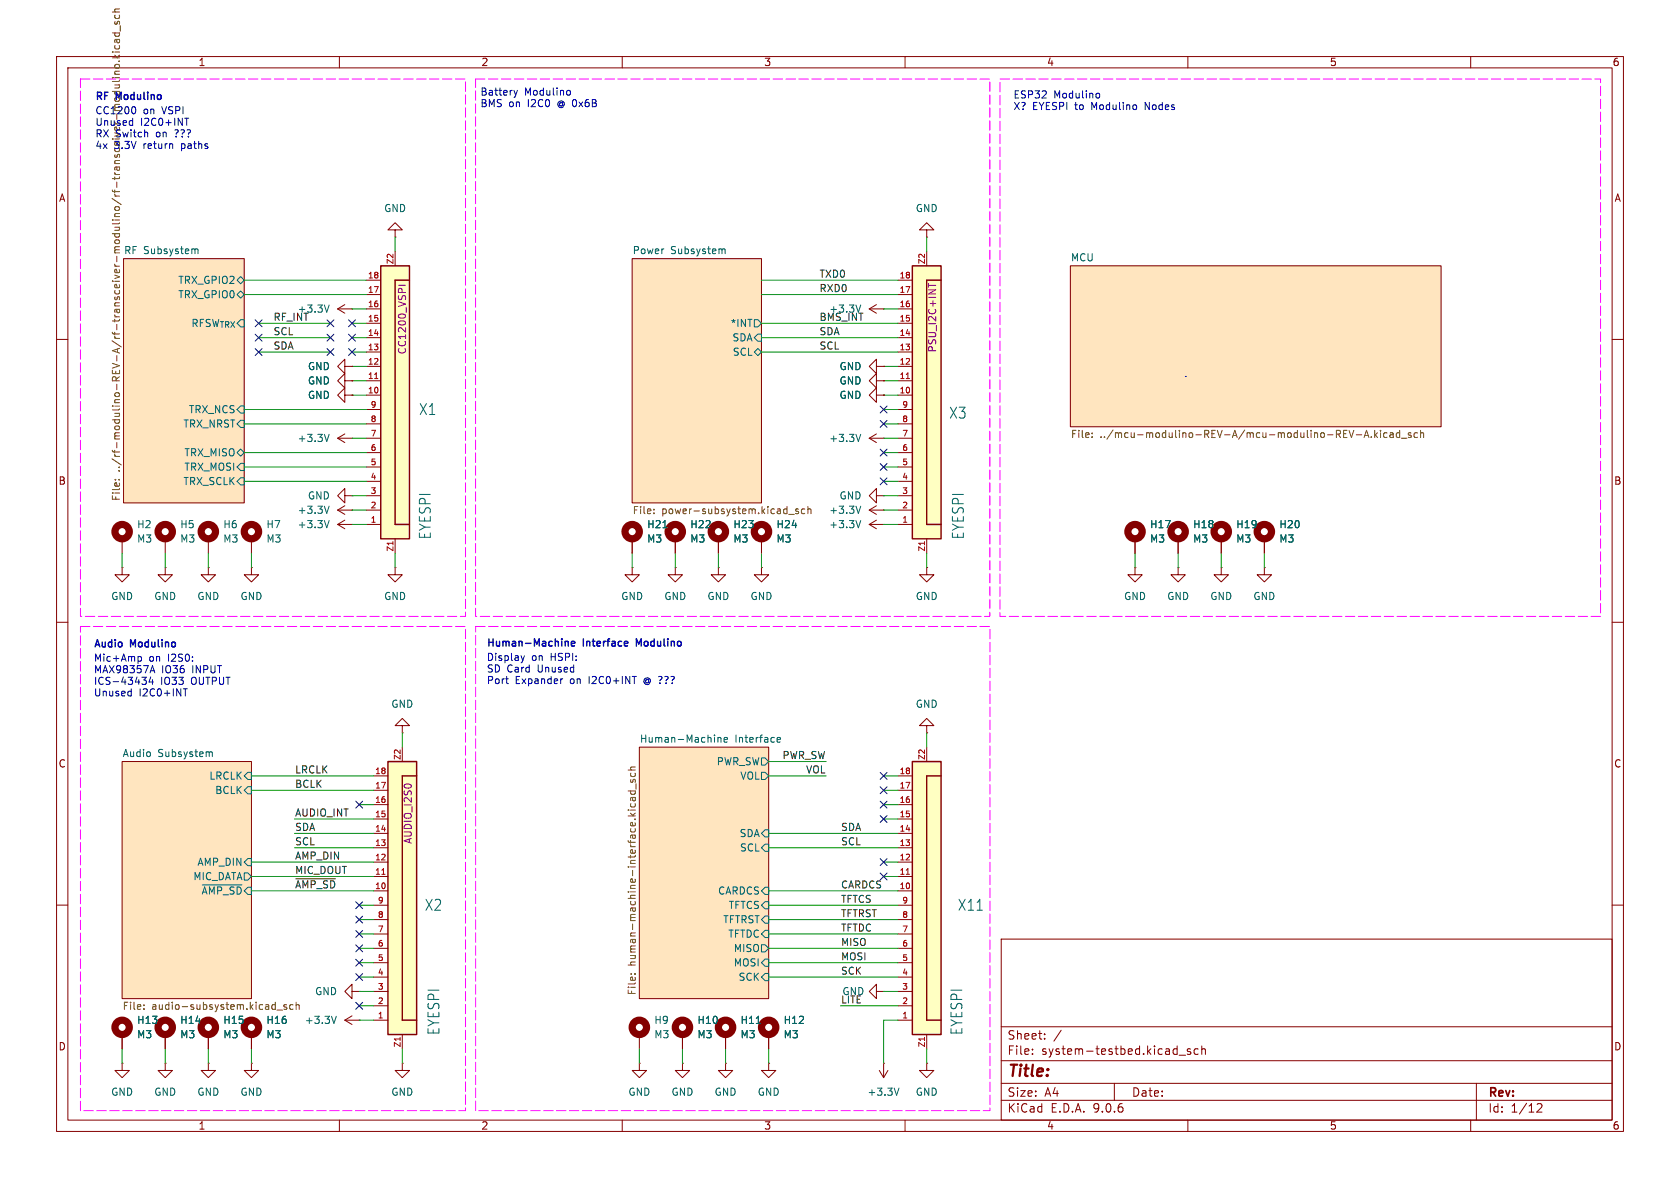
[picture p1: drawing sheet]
<svg xmlns="http://www.w3.org/2000/svg" width="297mm" height="210mm" viewBox="0 0 297 210" stroke-linecap="round" stroke-linejoin="round" font-family="sans-serif">
<g fill="none" stroke="#840000" stroke-width=".18">
<path d="M10 10h277v190h-277zM12 12h273v186h-273zM60 10v2M110 10v2M160 10v2M210 10v2M260 10v2M21.8 45.7h21.4v43.2h-21.4zM111.8 45.7h22.8v43.2h-22.8zM189.2 47h65.6v28.4h-65.6zM10 60h2M61 69.9v1.2l-1.3-1.2 1.3-1.3v1.3h1.2"/>
<path d="M62.2 69.9h.1M285 60h2M59.7 92.7l1.3 .8M59.7 92.7h2.5M61 91.9l-1.3 .8M62.2 92.7h.1M10 110h2M285 110h2M21.6 134.6h22.8v41.9h-22.8zM113 132.1h22.9v44.4h-22.9zM10 160h2M177 166h108v32h-108z"/>
<path d="M285 160h2M60 198v2M110 198v2M160 198v2M177 194.5h108M177 191.5h108M177 187.5h108M177 181.5h108M182.5 186.3v.1M182.5 185.5v.1M184.7 183.6v.1M184.7 182.8v.1"/>
<path d="M187.6 182.1l-1.3 2M197 191.5v3M208.5 186.5h1.1M210 198v2M210.5 185.5l-.4-.1-.2 .2 .1 .2 .5 .2v.3h-.6M211.8 185.5l-.4-.1-.3 .3v.4l.1 .2h.6M212.5 185.5l.2-.1 .3 .1 .1 .9M212.5 184.9v1.5M260 198v2M261 191.5v6.5M271.7 195.2l.6-.1 .2 .1 .1 .3-.9 1.1h.9"/>
</g>
<g fill="#ffe5bf" stroke="#ffe5bf" stroke-width=".18">
<path d="M113 132.1h22.9v44.4h-22.9z"/>
<path d="M21.8 45.7h21.4v43.2h-21.4z"/>
<path d="M21.6 134.6h22.8v41.9h-22.8z"/>
<path d="M111.8 45.7h22.8v43.2h-22.8z"/>
<path d="M189.2 47h65.6v28.4h-65.6z"/>
</g>
<g fill="none" stroke="#006464" stroke-width=".18">
<path d="M34.5 44.1h.4l.1 .7M41.9 49.5l.6-.6 .7 .6-.7 .7zM42.5 51.4l.7 .7-.7 .6-.6-.6zM127.7 44.1h.4l.1 .7M133.3 56.5h.7l.6 .7-.6 .6h-.7zM134 59.1h.6v1.2h-.6l-.7-.6zM42.5 71.8h.7v1.2h-.7l-.6-.6zM42.5 74.3h.7v1.3h-.7l-.6-.7zM133.3 62.2l.7-.6 .6 .6-.6 .7zM41.9 85.1l.6-.6h.7v1.2h-.7zM41.9 80l.6-.6 .7 .6-.7 .6zM41.9 82.6l.6-.7h.7v1.3h-.7z"/>
<path d="M58.2 92l-.4 1.3M37.1 133h.4v.7M43.8 136.5h.6v1.3h-.6l-.6-.6zM43.8 139.1h.6v1.2h-.6l-.6-.6zM126.9 130.4v.8M126.9 130.5l.2-.1h.3l.1 .8M128 130.8l.6-.1v-.3h-.4l-.2 .1 .1 .6h.5M134.6 136.5h.7l.6 .7-.6 .6h-.7zM134.6 134h.7l.6 .6-.6 .7h-.7zM137.4 130.8l.6-.1-.1-.3h-.3l-.2 .1v.6h.5M35.8 156.4h7M43.2 154.3h.6l.6 .6-.6 .7h-.6z"/>
<path d="M43.8 151.8h.6v1.2h-.6l-.6-.6zM134.6 157.5l.7-.7h.6v1.3h-.6zM134.6 147.3l.7-.6h.6v1.3h-.6zM135.3 159.4h.6v1.3h-.6l-.7-.7zM135.3 149.2h.6v1.3h-.6l-.7-.6zM134.6 170.2l.7-.7h.6v1.3h-.6zM134.6 167h.7l.6 .6-.6 .7h-.7zM135.3 172.1h.6v1.3h-.6l-.7-.7zM135.3 164.5h.6v1.2h-.6l-.7-.6zM135.3 161.9h.6v1.3h-.6l-.7-.6z"/>
</g>
<g fill="none" stroke="#725600" stroke-width=".18">
<path d="M19.9 16.2h1.2M19.9 13.7h.1M19.9 10.2h1.2M19.9 9.2h.1M19.9 5.8h1.2M19.9 2.1h1.2M20.3 15h.8M20.3 13.7h.8M20.3 13.1h.8M20.3 9.7l.5 .5M20.3 9.2h.8M20.3 2.7v.3l.2 .3 .6-.1v-.5"/>
<path d="M20.3 3.8v.3l.2 .2 .2-.1 .1-.4h.3v.5M20.3 5.8v.4l.2 .2 .6-.1v-.5M20.3 8.1v.3l.2 .3 .6-.2v-.4M20.3 11.5l.6-.1 .2 .1v.3l-.2 .2h-.4l-.2-.2zM20.3 16.2v.3M20.6 7l.1 .4 .1 .2 .3-.2v-.4M21 15l.1 .2v.3l-.8 .1M21 10.8h.1M21.1 16.2v.3M21.1 1.6h-.8v.3l.1 .2M21.1 7h-.8v.5M21.1 12.6h-.8v.4l.1 .1"/>
<path d="M21.1 14.2l-.1 .2h-1.1M21.1 9.7l-.4 .4M21.3 4.5v1M193.1 77.2v.1M193.1 76.6v.1M239.8 76.9h.9M241.2 77.3l.4-1.2 .4 1.2M241.3 77h.6M242.4 77.2v.1M243 76.1v1.2M243.2 76.9l.3 .4M243.5 76.5l-.5 .5"/>
<path d="M244.1 76.1v.1M244.1 76.5v.8M245.2 76.6l-.4-.1-.2 .2 .1 .6h.5M245.8 76.6h.4l.1 .7M246.3 76.8l-.4 .1-.2 .1 .2 .3h.4M247.4 76.6l-.3-.1-.3 .2 .2 .6h.4M247.4 76.1v1.2M247.7 77.5h1M249.4 76.6l-.3-.1-.1 .2v.2l.4 .1v.3h-.4M250.6 76.6l-.4-.1-.2 .2 .1 .6h.5M251.1 76.6l.2-.1 .3 .1 .1 .7M251.1 76.1v1.2"/>
<path d="M20.3 84.8h.2M21 84.8h.1M115.6 90.7v.1M115.6 90v.1M139.4 90.9h1M141.1 90h-.3l-.2 .1 .1 .2 .4 .1v.3h-.5M142.3 90h-.4l-.2 .2 .1 .5h.5M142.8 90.1l.2-.1h.3l.1 .8M142.8 89.5v1.3M111.1 139.8h1.2M111.1 136.1h1.2M111.5 136.7v.3l.2 .3 .6-.1v-.5"/>
<path d="M111.5 137.8v.3l.2 .2 .1-.1 .2-.4h.3v.5M111.5 139.8v.4l.2 .2 .6-.1v-.5M112.3 135.6h-.8v.3l.1 .2M112.4 138.5v1M111.8 141v.4l.2 .2 .3-.2v-.4M112.3 141h-.8v.5M25.4 178.3v.1M25.4 177.7v.1M49 178.6h.9M50.7 177.7l-.3-.1-.2 .2v.2l.5 .1v.3h-.5M51.8 177.7l-.4-.1-.2 .2 .1 .6h.5M52.4 177.7l.1-.1 .3 .1 .1 .7"/>
<path d="M52.4 177.2v1.2M111.5 172.2h.2M112.2 172.2h.1"/>
</g>
<path d="M67.3 47h5.1v48.3h-5.1z" fill="#ffffc2"/>
<path d="M67.3 47h5.1v48.3h-5.1zM72.4 49.5h-2.6v43.2h2.6" fill="none" stroke="#840000" stroke-width=".25"/>
<g fill="none" stroke="#840000" stroke-width=".18">
<path d="M64.8 49.5h2.5M64.8 52.1h2.5M64.8 54.6h2.5M64.8 57.2h2.5M64.8 59.7h2.5M69.8 40.6h1.3l-1.3-1.2-1.2 1.2h1.2v1.3M69.8 41.9h.1M69.8 44.5v2.5M153.7 54.6h2.5M153.7 54.6l1.2 .8M154.9 53.8l-1.2 .8M156.2 54.6h.1"/>
<path d="M163.8 40.6h1.3l-1.3-1.2-1.2 1.2h1.2v1.3M163.8 41.9h.1M59.7 77.5h2.5M59.7 77.5l1.3 .7M61 76.7l-1.3 .8M62.2 77.5h.1M64.8 62.2h2.5M64.8 64.8h2.5M64.8 67.3h2.5M64.8 69.9h2.5M64.8 72.4h2.5M64.8 74.9h2.5"/>
<path d="M64.8 77.5h2.5M153.7 77.5h2.5M153.7 77.5l1.2 .7M154.9 64.8v1.2l-1.2-1.2 1.2-1.3v1.3h1.3M154.9 67.3v1.3l-1.2-1.3 1.2-1.3v1.3h1.3M154.9 69.9v1.2l-1.2-1.2 1.2-1.3v1.3h1.3M154.9 76.7l-1.2 .8M156.2 64.8h.1M156.2 77.5h.1M156.2 67.3h.1M156.2 69.9h.1M44.4 95.3v2.5"/>
<path d="M59.7 90.2h2.5M59.7 90.2l1.3 .7M61 89.4l-1.3 .8M62.2 90.2h.1M64.8 80h2.5M64.8 82.6h2.5M64.8 85.1h2.5M64.8 87.6h2.5M64.8 90.2h2.5M64.8 92.7h2.5M69.8 95.3v2.5M111.8 95.3v2.5"/>
<path d="M119.4 95.3v2.5M153.7 90.2h2.5M153.7 90.2l1.2 .7M154.9 89.4l-1.2 .8M156.2 90.2h.1M208.3 95.3v2.5M69.8 100.3v1.3h-1.2l1.2 1.3 1.3-1.3h-1.3M69.8 100.3h.1M111.8 100.3v1.3h1.2l-1.2 1.3-1.3-1.3h1.3M111.8 100.3h.1M119.4 100.3v1.3h1.2l-1.2 1.3-1.3-1.3h1.3M119.4 100.3h.1"/>
<path d="M127 100.3v1.3h1.3l-1.3 1.3-1.3-1.3h1.3M127 100.3h.1M200.7 100.3v1.3h1.2l-1.2 1.3-1.3-1.3h1.3M200.7 100.3h.1M208.3 100.3v1.3h1.2l-1.2 1.3-1.3-1.3h1.3M208.3 100.3h.1M215.9 100.3v1.3h1.3l-1.3 1.3-1.3-1.3h1.3M215.9 100.3h.1M71.1 128.3h1.3l-1.3-1.3-1.3 1.3h1.3v1.2M71.1 129.5h.1M62.2 175.3v-1.3l-1.2 1.3 1.2 1.2v-1.2h1.3M62.2 179.6l-1.2 .7"/>
<path d="M63.5 175.3h.1M21.6 188v1.2h1.3l-1.3 1.3-1.3-1.3h1.3M21.6 188h.1M21.6 182.9v2.5M29.2 188v1.2h1.3l-1.3 1.3-1.3-1.3h1.3M29.2 188h.1M36.8 188v1.2h1.3l-1.3 1.3-1.2-1.3h1.2M36.8 188h.1M44.4 188v1.2h1.3l-1.3 1.3-1.2-1.3h1.2M44.4 188h.1M44.4 182.9v2.5M61 180.3l1.2 .8"/>
<path d="M61 180.3h2.5M63.5 180.3h.1M71.1 188v1.2h1.3l-1.3 1.3-1.3-1.3h1.3M71.1 188h.1"/>
</g>
<path d="M66.2 66.9h.6M69.5 95.7v.6" fill="none" stroke="#a90000" stroke-width=".18"/>
<path d="M70.4 50.4h1.3" fill="none" stroke="#840084" stroke-width=".18"/>
<path d="M152.2 53.9l-.5 1.3M58.2 76.8l-.4 1.2M152.2 76.8l-.5 1.2M58.2 89.5l-.4 1.2M117.2 93.3h.7M152.2 89.5l-.5 1.2M59.5 179.6l-.5 1.3" fill="none" stroke="#006464" stroke-width=".18"/>
<g fill="none" stroke="#840000" stroke-width="1.3">
<circle cx="44.4" cy="94" r="1.27"/>
<circle cx="111.8" cy="94" r="1.27"/>
<circle cx="119.4" cy="94" r="1.27"/>
<circle cx="208.3" cy="94" r="1.27"/>
<circle cx="21.6" cy="181.6" r="1.27"/>
<circle cx="44.4" cy="181.6" r="1.27"/>
</g>
<path d="M68.6 134.6h5.1v48.3h-5.1z" fill="#ffffc2"/>
<path d="M68.6 134.6h5.1v48.3h-5.1zM73.7 137.2h-2.6v43.1h2.6" fill="none" stroke="#840000" stroke-width=".25"/>
<g fill="none" stroke="#840000" stroke-width=".18">
<path d="M59.7 54.6l1.3 .8M59.7 54.6h2.5M61 53.8l-1.3 .8M62.2 54.6h.1M61 67.3v1.3l-1.3-1.3 1.3-1.3v1.3h1.2M61 64.8v1.2l-1.3-1.2 1.3-1.3v1.3h1.2M62.2 67.3h.1M62.2 64.8h.1M21.6 95.3v2.5M29.2 95.3v2.5M36.8 95.3v2.5M61 87.6v1.3l-1.3-1.3 1.3-1.2v1.2h1.2"/>
<path d="M62.2 87.6h.1M134.6 95.3v2.5M154.9 87.6v1.3l-1.2-1.3 1.2-1.2v1.2h1.3M156.2 87.6h.1M200.7 95.3v2.5M215.9 95.3v2.5M223.5 95.3v2.5M21.6 100.3v1.3h1.3l-1.3 1.3-1.3-1.3h1.3M21.6 100.3h.1M29.2 100.3v1.3h1.3l-1.3 1.3-1.3-1.3h1.3M29.2 100.3h.1M36.8 100.3v1.3h1.3l-1.3 1.3-1.2-1.3h1.2"/>
<path d="M36.8 100.3h.1M44.4 100.3v1.3h1.3l-1.3 1.3-1.2-1.3h1.2M44.4 100.3h.1M223.5 100.3v1.3h1.3l-1.3 1.3-1.3-1.3h1.3M223.5 100.3h.1M66 137.2h2.6M66 139.7h2.6M71.1 132.1v2.5M163.8 128.3h1.3l-1.3-1.3-1.2 1.3h1.2v1.2M163.8 129.5h.1M66 142.2h2.6M66 144.8h2.6"/>
<path d="M66 147.3h2.6M66 149.9h2.6M66 152.4h2.6M66 154.9h2.6M66 157.5h2.6M66 160h2.6M66 162.6h2.6M66 165.1h2.6M66 167.6h2.6M66 170.2h2.6M66 172.7h2.6M66 175.3h2.6"/>
<path d="M66 177.8h2.6M29.2 182.9v2.5M36.8 182.9v2.5M66 180.3h2.6M71.1 182.9v2.5M113 188v1.2h1.3l-1.3 1.3-1.2-1.3h1.2M113 188h.1M113 182.9v2.5M120.6 188v1.2h1.3l-1.3 1.3-1.2-1.3h1.2M120.6 188h.1M120.6 182.9v2.5M128.3 188v1.2h1.2l-1.2 1.3-1.3-1.3h1.3"/>
<path d="M128.3 188h.1M128.3 182.9v2.5M135.9 188v1.2h1.3l-1.3 1.3-1.3-1.3h1.3M135.9 188h.1M135.9 182.9v2.5"/>
</g>
<path d="M67.5 154.6h.6M70.7 183.4v.6" fill="none" stroke="#a90000" stroke-width=".18"/>
<g fill="none" stroke="#840000" stroke-width="1.3">
<circle cx="21.6" cy="94" r="1.27"/>
<circle cx="29.2" cy="94" r="1.27"/>
<circle cx="36.8" cy="94" r="1.27"/>
<circle cx="134.6" cy="94" r="1.27"/>
<circle cx="200.7" cy="94" r="1.27"/>
<circle cx="215.9" cy="94" r="1.27"/>
<circle cx="223.5" cy="94" r="1.27"/>
<circle cx="29.2" cy="181.6" r="1.27"/>
<circle cx="36.8" cy="181.6" r="1.27"/>
<circle cx="113" cy="181.6" r="1.27"/>
<circle cx="120.6" cy="181.6" r="1.27"/>
<circle cx="128.3" cy="181.6" r="1.27"/>
<circle cx="135.9" cy="181.6" r="1.27"/>
</g>
<path d="M58.2 53.9l-.4 1.3M133.7 180.9h.7" fill="none" stroke="#006464" stroke-width=".18"/>
<path d="M161.3 47h5.1v48.3h-5.1z" fill="#ffffc2"/>
<path d="M161.3 47h5.1v48.3h-5.1zM166.4 49.5h-2.6v43.2h2.6" fill="none" stroke="#840000" stroke-width=".25"/>
<g fill="none" stroke="#840000" stroke-width=".18">
<path d="M158.7 49.5h2.6M158.7 52.1h2.6M158.7 54.6h2.6M158.7 57.2h2.6M158.7 59.7h2.6M163.8 44.5v2.5M158.7 62.2h2.6M158.7 64.8h2.6M158.7 67.3h2.6M158.7 69.9h2.6M158.7 72.4h2.6M158.7 74.9h2.6"/>
<path d="M158.7 77.5h2.6M127 95.3v2.5M153.7 92.7h2.5M153.7 92.7l1.2 .8M154.9 91.9l-1.2 .8M156.2 92.7h.1M158.7 80h2.6M158.7 82.6h2.6M158.7 85.1h2.6M158.7 87.6h2.6M158.7 90.2h2.6M158.7 92.7h2.6"/>
<path d="M163.8 95.3v2.5M134.6 100.3v1.3h1.3l-1.3 1.3-1.3-1.3h1.3M134.6 100.3h.1M163.8 100.3v1.3h1.3l-1.3 1.3-1.2-1.3h1.2M163.8 100.3h.1M155.4 189.2l.8 1.3M156.2 188h.1M156.2 188v2.5M157 189.2l-.8 1.3"/>
</g>
<path d="M160.2 66.9h.6M163.4 95.7v.6" fill="none" stroke="#a90000" stroke-width=".18"/>
<path d="M164.2 50.1v.7M164.2 50.4h1.2" fill="none" stroke="#840084" stroke-width=".18"/>
<circle cx="127" cy="94" r="1.27" fill="none" stroke="#840000" stroke-width="1.3"/>
<path d="M152.2 92l-.5 1.3M158.9 192.3l-.4 1.3" fill="none" stroke="#006464" stroke-width=".18"/>
<path d="M161.3 134.6h5.1v48.3h-5.1z" fill="#ffffc2"/>
<path d="M161.3 134.6h5.1v48.3h-5.1zM166.4 137.2h-2.6v43.1h2.6" fill="none" stroke="#840000" stroke-width=".25"/>
<g fill="none" stroke="#840000" stroke-width=".18">
<path d="M62.2 69.9h.1M62.2 67.3h.1M62.2 64.8h.1M156.2 64.8h.1M156.2 67.3h.1M156.2 69.9h.1M111.8 95.3v2.5M119.4 95.3v2.5M127 95.3v2.5M134.6 95.3v2.5M200.7 95.3v2.5M208.3 95.3v2.5"/>
<path d="M215.9 95.3v2.5M223.5 95.3v2.5M158.7 137.2h2.6M158.7 139.7h2.6M163.8 132.1v2.5M158.7 142.2h2.6M158.7 144.8h2.6M158.7 147.3h2.6M158.7 149.9h2.6M158.7 152.4h2.6M158.7 154.9h2.6M158.7 157.5h2.6"/>
<path d="M154.9 175.3v-1.3l-1.2 1.3 1.2 1.2v-1.2h1.3M156.2 175.3h.1M158.7 160h2.6M158.7 162.6h2.6M158.7 165.1h2.6M158.7 167.6h2.6M158.7 170.2h2.6M158.7 172.7h2.6M158.7 175.3h2.6M158.7 177.8h2.6M21.6 182.9v2.5M29.2 182.9v2.5"/>
<path d="M36.8 182.9v2.5M44.4 182.9v2.5M120.6 182.9v2.5M128.3 182.9v2.5M135.9 182.9v2.5M158.7 180.3h2.6M163.8 188v1.2h1.3l-1.3 1.3-1.2-1.3h1.2M163.8 188h.1M163.8 182.9v2.5"/>
</g>
<path d="M160.2 154.6h.6M163.4 183.4v.6" fill="none" stroke="#a90000" stroke-width=".18"/>
<path d="M52.3 155.3h7" fill="none" stroke="#0f0f0f" stroke-width=".18"/>
<g fill="none" stroke="#009600" stroke-width=".18">
<path d="M43.2 52.1h21.6M43.2 49.5h21.6M45.7 57.2h12.7M45.7 59.7h12.7M62.2 57.2h2.6M62.2 54.6h2.6M62.2 59.7h2.6M69.8 41.9v2.6M134.6 52.1h24.1M134.6 49.5h24.1M134.6 57.2h24.1M134.6 59.7h24.1"/>
<path d="M156.2 54.6h2.5M163.8 41.9v2.6M43.2 74.9h21.6M43.2 72.4h21.6M45.7 62.2h12.7M62.2 64.8h2.6M62.2 62.2h2.6M62.2 67.3h2.6M62.2 69.9h2.6M62.2 77.5h2.6M134.6 62.2h24.1M156.2 74.9h2.5"/>
<path d="M156.2 64.8h2.5M156.2 67.3h2.5M156.2 72.4h2.5M156.2 69.9h2.5M156.2 77.5h2.5M21.6 97.8v2.5M29.2 97.8v2.5M36.8 97.8v2.5M43.2 80h21.6M43.2 82.6h21.6M43.2 85.1h21.6M44.4 97.8v2.5"/>
<path d="M62.2 87.6h2.6M62.2 90.2h2.6M62.2 92.7h2.6M69.8 97.8v2.5M111.8 97.8v2.5M119.4 97.8v2.5M127 97.8v2.5M134.6 97.8v2.5M156.2 87.6h2.5M156.2 80h2.5M156.2 90.2h2.5M156.2 82.6h2.5"/>
<path d="M156.2 85.1h2.5M156.2 92.7h2.5M163.8 97.8v2.5M200.7 97.8v2.5M208.3 97.8v2.5M215.9 97.8v2.5M223.5 97.8v2.5M44.4 137.2h21.6M44.4 139.7h21.6M71.1 129.5v2.6M135.9 137.2h10.1M135.9 134.6h10.1"/>
<path d="M156.2 137.2h2.5M156.2 139.7h2.5M163.8 129.5v2.6M44.4 157.5h21.6M44.4 152.4h21.6M44.4 154.9h21.6M52.1 144.8h13.9M52.1 149.9h13.9M52.1 147.3h13.9M63.5 142.2h2.5M135.9 149.9h22.8M135.9 147.3h22.8"/>
<path d="M135.9 157.5h22.8M156.2 142.2h2.5M156.2 144.8h2.5M156.2 152.4h2.5M156.2 154.9h2.5M63.5 177.8h2.5M63.5 175.3h2.5M63.5 165.1h2.5M63.5 172.7h2.5M63.5 162.6h2.5M63.5 170.2h2.5M63.5 167.6h2.5"/>
<path d="M63.5 160h2.5M135.9 165.1h22.8M135.9 172.7h22.8M135.9 162.6h22.8M135.9 170.2h22.8M135.9 167.6h22.8M135.9 160h22.8M148.6 177.8h10.1M156.2 175.3h2.5M21.6 185.4v2.6M29.2 185.4v2.6M36.8 185.4v2.6"/>
<path d="M44.4 185.4v2.6M63.5 180.3h2.5M71.1 185.4v2.6M113 185.4v2.6M120.6 185.4v2.6M128.3 185.4v2.6M135.9 185.4v2.6M158.7 180.3h-2.5v7.7M163.8 185.4v2.6"/>
</g>
<g fill="none" stroke="#000084" stroke-width=".18">
<path d="M45.1 59.1l1.2 1.2M45.1 56.5l1.2 1.3M46.3 59.1l-1.2 1.2M46.3 56.5l-1.2 1.3M57.8 56.5l1.2 1.3M57.8 59.1l1.2 1.2M59 56.5l-1.2 1.3M59 59.1l-1.2 1.2M61.6 59.1l1.2 1.2M61.6 56.5l1.2 1.3M62.8 59.1l-1.2 1.2M62.8 56.5l-1.2 1.3"/>
<path d="M45.1 61.6l1.2 1.2M46.3 61.6l-1.2 1.2M57.8 61.6l1.2 1.2M59 61.6l-1.2 1.2M61.6 61.6l1.2 1.2M62.8 61.6l-1.2 1.2M155.6 79.4l1.2 1.2M155.6 74.3l1.2 1.2M155.6 71.8l1.2 1.2M156.8 79.4l-1.2 1.2M156.8 74.3l-1.2 1.2M156.8 71.8l-1.2 1.2"/>
<path d="M155.6 81.9l1.2 1.3M155.6 84.5l1.2 1.2M156.8 81.9l-1.2 1.3M156.8 84.5l-1.2 1.2M155.6 139.1l1.2 1.2M155.6 136.6l1.2 1.2M156.8 139.1l-1.2 1.2M156.8 136.6l-1.2 1.2M62.9 141.6l1.2 1.2M62.9 159.4l1.2 1.2M64.1 141.6l-1.2 1.2M64.1 159.4l-1.2 1.2"/>
<path d="M155.6 144.2l1.2 1.2M155.6 154.3l1.2 1.2M155.6 151.8l1.2 1.2M155.6 141.6l1.2 1.2M156.8 144.2l-1.2 1.2M156.8 154.3l-1.2 1.2M156.8 151.8l-1.2 1.2M156.8 141.6l-1.2 1.2M62.9 164.5l1.2 1.2M62.9 167l1.2 1.2M62.9 162l1.2 1.2M62.9 172.1l1.2 1.2"/>
<path d="M62.9 169.6l1.2 1.2M62.9 177.2l1.2 1.2M64.1 167l-1.2 1.2M64.1 164.5l-1.2 1.2M64.1 162l-1.2 1.2M64.1 172.1l-1.2 1.2M64.1 169.6l-1.2 1.2M64.1 177.2l-1.2 1.2"/>
</g>
<g fill="none" stroke="#0000c2" stroke-width=".18">
<path d="M23.8 18.9a.84 .84 0 0 1-.1 1.2M90.9 16l.3 .8M91.2 16.8l-.2 .4M91.5 16l-.3 .8M100.4 16h.3l.1 .2v.5l-.4 .1M194 16.5h.3l.1 .2-.1 .5-.3 .1M23.3 21.3l.2 .1M23.5 20.9v1.3M23.5 22.1l-.2 .1M32.6 20.9h.8M209.5 66.5h.1M24.4 116.1l.4-.1 .2 .3-.1 .5h-.5"/>
<path d="M25.9 119.7l-.5 .5 .4 .1 .1 .4-.3 .3h-.3M26.6 118.6h.7M26.6 119.7l-.3 .9h.8M27 117.7l.4 1.2M89.4 120h.5M92.1 115.9l.3 .9M92.4 116.8l-.1 .3M92.7 115.9l-.3 .9M99.5 120l-.2 .1M114 120a.58 .58 0 0 0 0 .8M23.1 122.2h.1M23.2 121.8v1.2"/>
<path d="M23.2 123h-.1M27 120.1v.9M32.4 121.8h.7M89.8 120.8h.1"/>
</g>
<g fill="none" stroke="#0000c2" stroke-width=".25">
<path d="M17.9 16.4l-.7-.1v1.3M19.1 16.3h-.6v1.3M20.6 17.6v-1.3l.4 .9 .4-.9v1.3M23.7 16.3v1.3M25.5 16.3v1.1M26.1 16.3v.1M16.8 114.4l.4-1.3 .4 1.3M19.8 113.1v1.3M20.4 113.1v.1M23.1 114.4v-1.3l.4 .9 .4-.9v1.3M26.2 113.1v1.3M28 113.1v1.1"/>
<path d="M28.7 113.1v.1M86.4 112.9v1.3M87.2 112.9v1.3M94.5 114.2v-1.3l.4 .9 .4-.9v1.3M98.2 112.9v1.3M99.3 112.9v.2M100.1 113.4l.4 .1v.7M101 113.8l.6-.1v-.3h-.4l-.2 .1 .1 .7h.5M103.1 112.9v1.3M104.9 112.9v1.1M107.8 112.9l-.3 .2M112.5 114.2v-1.3l.4 .9 .4-.9v1.3"/>
<path d="M115.6 112.9v1.3M117.4 112.9v1.1M118.1 112.9v.2"/>
</g>
<path d="M14.2 14h68.1v95h-68.1zM84.1 14h90.9v95h-90.9zM176.8 14h106.2v95h-106.2zM14.2 110.7h68.1v85.6h-68.1zM84.1 110.7h90.9v85.6h-90.9z" fill="none" stroke="#f0f" stroke-width=".18" stroke-dasharray="1.7 .6"/>
<path d="M117.2 93.3h.7M133.7 180.9h.7" fill="none" stroke="#006464" stroke-width=".18"/>
<text font-size="2.8" fill="#840000" x="178" y="190.9">Title:</text>
<g font-size="2.7" fill="#006464">
<text x="74" y="73.6">X1</text>
<text x="167.7" y="74.2">X3</text>
<text x="76.4" y="95.4" transform="rotate(-90 76.4 95.4)">EYESPI</text>
<text x="170.6" y="95.4" transform="rotate(-90 170.6 95.4)">EYESPI</text>
<text x="75" y="161.2">X2</text>
<text x="169.2" y="161.2">X11</text>
<text x="77.9" y="183.1" transform="rotate(-90 77.9 183.1)">EYESPI</text>
<text x="170.4" y="183.1" transform="rotate(-90 170.4 183.1)">EYESPI</text>
</g>
<g font-size="2.1" fill="#840000">
<text x="178" y="184">Sheet:</text>
<text x="178" y="186.7">File:</text>
<text x="184.1" y="186.7">system-testbed.kicad_sch</text>
<text x="178" y="196.9">KiCad</text>
<text x="178" y="194.1">Size:</text>
<text x="184.7" y="194.1">A4</text>
<text x="185.7" y="196.9">E.D.A.</text>
<text x="193.3" y="196.9">9.0.6</text>
<text x="200" y="194.1">Date:</text>
<text x="263" y="194.3">Rev:</text>
<text x="263" y="196.9">Id:</text>
<text x="267.1" y="196.9">1/12</text>
</g>
<g font-size="1.8" fill="#840000">
<text x="35" y="11.9">1</text>
<text x="85" y="11.9">2</text>
<text x="135" y="11.9">3</text>
<text x="185" y="11.9">4</text>
<text x="235" y="11.9">5</text>
<text x="285" y="11.9">6</text>
<text x="10.3" y="35.9">A</text>
<text x="285.3" y="35.9">A</text>
<text x="10.3" y="85.9">B</text>
<text x="285.3" y="85.9">B</text>
<text x="10.3" y="135.9">C</text>
<text x="285.3" y="135.9">C</text>
<text x="10.3" y="185.9">D</text>
<text x="285.3" y="185.9">D</text>
<text x="35" y="199.9">1</text>
<text x="85" y="199.9">2</text>
<text x="135" y="199.9">3</text>
<text x="185" y="199.9">4</text>
<text x="235" y="199.9">5</text>
<text x="285" y="199.9">6</text>
</g>
<g font-size="1.8" fill="#0000c2">
<text x="84.8" y="17.2">Battery</text>
<text x="92.7" y="17.2">Modulino</text>
<text x="179.1" y="17.7">ESP32</text>
<text x="186.3" y="17.7">Modulino</text>
<text x="16.8" y="20.5">CC1200</text>
<text x="16.8" y="22.6">Unused</text>
<text x="16.8" y="18.3">RF</text>
<text x="20.6" y="18.3">Modulino</text>
<text x="24.8" y="22.6">I2C0+INT</text>
<text x="25.3" y="20.5">on</text>
<text x="28.8" y="20.5">VSPI</text>
<text x="84.8" y="19.3">BMS</text>
<text x="89.9" y="19.3">on</text>
<text x="93.4" y="19.3">I2C0</text>
<text x="98.9" y="19.3">@ 0x6B</text>
<text x="179.1" y="19.8">X?</text>
<text x="182.5" y="19.8">EYESPI</text>
<text x="190.2" y="19.8">to</text>
<text x="193.2" y="19.8">Modulino</text>
<text x="202.9" y="19.8">Nodes</text>
<text x="16.8" y="24.6">RX Switch</text>
<text x="16.8" y="26.7">4x</text>
<text x="20.2" y="26.7">3.3V</text>
<text x="25.5" y="26.7">return</text>
<text x="27.7" y="24.6">on</text>
<text x="31.2" y="24.6">???</text>
<text x="32.3" y="26.7">paths</text>
<text x="16.5" y="117.3">Mic+Amp</text>
<text x="16.5" y="119.3">MAX98357A</text>
<text x="16.5" y="115.1">Audio</text>
<text x="23.1" y="115.1">Modulino</text>
<text x="26.3" y="117.3">on</text>
<text x="28.6" y="119.3">IO36</text>
<text x="29.8" y="117.3">I2S0:</text>
<text x="34.1" y="119.3">INPUT</text>
<text x="86" y="114.9">Human-Machine</text>
<text x="86" y="117.2">Display</text>
<text x="86" y="119.2">SD Card</text>
<text x="94" y="117.2">on</text>
<text x="95.1" y="119.2">Unused</text>
<text x="97.4" y="117.2">HSPI:</text>
<text x="103.2" y="114.9">Interface</text>
<text x="113" y="114.9">Modulino</text>
<text x="16.5" y="121.4">ICS-43434</text>
<text x="16.5" y="123.4">Unused</text>
<text x="24.6" y="123.4">I2C0+INT</text>
<text x="28.4" y="121.4">IO33</text>
<text x="33.9" y="121.4">OUTPUT</text>
<text x="86" y="121.3">Port</text>
<text x="91.1" y="121.3">Expander</text>
<text x="100.9" y="121.3">on</text>
<text x="104.4" y="121.3">I2C0+INT</text>
<text x="114.3" y="121.3">@ ???</text>
</g>
<g font-size="1.8" fill="#006464">
<text x="67.8" y="37.7">GND</text>
<text x="161.8" y="37.7">GND</text>
<text x="21.8" y="45">RF Subsystem</text>
<text x="111.8" y="45">Power</text>
<text x="118.6" y="45">Subsystem</text>
<text x="189.2" y="46.3">MCU</text>
<text x="31.4" y="50.4">TRX_GPIO2</text>
<text x="31.4" y="52.9">TRX_GPIO0</text>
<text x="33.7" y="58">RFSW_{TRX}</text>
<text x="129.1" y="58">*INT</text>
<text x="54.3" y="65.6">GND</text>
<text x="129.4" y="60.6">SDA</text>
<text x="129.4" y="63.1">SCL</text>
<text x="148.3" y="65.6">GND</text>
<text x="54.3" y="70.7">GND</text>
<text x="54.3" y="68.2">GND</text>
<text x="148.3" y="68.2">GND</text>
<text x="148.3" y="70.7">GND</text>
<text x="32.3" y="75.8">TRX_NRST</text>
<text x="33.3" y="73.3">TRX_NCS</text>
<text x="32.5" y="80.9">TRX_MISO</text>
<text x="32.5" y="83.4">TRX_MOSI</text>
<text x="52.5" y="78.3">+3.3V</text>
<text x="146.5" y="78.3">+3.3V</text>
<text x="32.3" y="86">TRX_SCLK</text>
<text x="54.3" y="88.5">GND</text>
<text x="148.3" y="88.5">GND</text>
<text x="24.1" y="93.6">H2</text>
<text x="31.8" y="93.6">H5</text>
<text x="39.4" y="93.6">H6</text>
<text x="47" y="93.6">H7</text>
<text x="52.5" y="93.6">+3.3V</text>
<text x="52.5" y="91">+3.3V</text>
<text x="114.3" y="93.6">H21</text>
<text x="121.9" y="93.6">H22</text>
<text x="129.5" y="93.6">H23</text>
<text x="137.2" y="93.6">H24</text>
<text x="146.5" y="91">+3.3V</text>
<text x="146.5" y="93.6">+3.3V</text>
<text x="203.2" y="93.6">H17</text>
<text x="210.8" y="93.6">H18</text>
<text x="218.4" y="93.6">H19</text>
<text x="226.1" y="93.6">H20</text>
<text x="24.1" y="96.1">M3</text>
<text x="31.8" y="96.1">M3</text>
<text x="39.4" y="96.1">M3</text>
<text x="47" y="96.1">M3</text>
<text x="114.3" y="96.1">M3</text>
<text x="121.9" y="96.1">M3</text>
<text x="129.5" y="96.1">M3</text>
<text x="137.2" y="96.1">M3</text>
<text x="203.2" y="96.1">M3</text>
<text x="210.8" y="96.1">M3</text>
<text x="218.4" y="96.1">M3</text>
<text x="226.1" y="96.1">M3</text>
<text x="19.6" y="106.3">GND</text>
<text x="27.2" y="106.3">GND</text>
<text x="34.8" y="106.3">GND</text>
<text x="42.4" y="106.3">GND</text>
<text x="67.8" y="106.3">GND</text>
<text x="109.7" y="106.3">GND</text>
<text x="117.3" y="106.3">GND</text>
<text x="125" y="106.3">GND</text>
<text x="132.6" y="106.3">GND</text>
<text x="161.8" y="106.3">GND</text>
<text x="198.6" y="106.3">GND</text>
<text x="206.2" y="106.3">GND</text>
<text x="213.9" y="106.3">GND</text>
<text x="221.5" y="106.3">GND</text>
<text x="69.1" y="125.3">GND</text>
<text x="161.8" y="125.3">GND</text>
<text x="113" y="131.4">Human-Machine</text>
<text x="129.9" y="131.4">Interface</text>
<text x="21.6" y="133.9">Audio</text>
<text x="27.9" y="133.9">Subsystem</text>
<text x="126.6" y="135.5">PWR_SW</text>
<text x="36.9" y="138">LRCLK</text>
<text x="37.9" y="140.6">BCLK</text>
<text x="130.8" y="138">VOL</text>
<text x="130.7" y="148.2">SDA</text>
<text x="34.1" y="155.8">MIC_DATA</text>
<text x="34.8" y="153.3">AMP_DIN</text>
<text x="130.7" y="150.7">SCL</text>
<text x="35.5" y="158.3">~{AMP_SD}</text>
<text x="126.8" y="158.3">CARDCS</text>
<text x="128.7" y="160.9">TFTCS</text>
<text x="127.8" y="163.4">TFTRST</text>
<text x="128.7" y="166">TFTDC</text>
<text x="129.6" y="171">MOSI</text>
<text x="129.6" y="168.5">MISO</text>
<text x="130.5" y="173.6">SCK</text>
<text x="55.6" y="176.1">GND</text>
<text x="148.8" y="176.1">GND</text>
<text x="24.1" y="181.2">H13</text>
<text x="24.1" y="183.7">M3</text>
<text x="31.8" y="181.2">H14</text>
<text x="31.8" y="183.7">M3</text>
<text x="39.4" y="181.2">H15</text>
<text x="39.4" y="183.7">M3</text>
<text x="47" y="181.2">H16</text>
<text x="47" y="183.7">M3</text>
<text x="53.8" y="181.2">+3.3V</text>
<text x="115.6" y="183.7">M3</text>
<text x="115.6" y="181.2">H9</text>
<text x="123.2" y="181.2">H10</text>
<text x="123.2" y="183.7">M3</text>
<text x="130.8" y="181.2">H11</text>
<text x="130.8" y="183.7">M3</text>
<text x="138.4" y="181.2">H12</text>
<text x="138.4" y="183.7">M3</text>
<text x="19.6" y="193.9">GND</text>
<text x="27.2" y="193.9">GND</text>
<text x="34.8" y="193.9">GND</text>
<text x="42.4" y="193.9">GND</text>
<text x="69.1" y="193.9">GND</text>
<text x="111" y="193.9">GND</text>
<text x="118.6" y="193.9">GND</text>
<text x="126.2" y="193.9">GND</text>
<text x="133.9" y="193.9">GND</text>
<text x="153.3" y="193.9">+3.3V</text>
<text x="161.8" y="193.9">GND</text>
</g>
<g font-size="1.8" fill="#0f0f0f">
<text x="144.8" y="49.2">TXD0</text>
<text x="144.8" y="51.7">RXD0</text>
<text x="48.3" y="56.8">RF_INT</text>
<text x="48.3" y="59.3">SCL</text>
<text x="52.5" y="55.5">+3.3V</text>
<text x="144.8" y="59.3">SDA</text>
<text x="144.8" y="56.8">BMS_INT</text>
<text x="146.5" y="55.5">+3.3V</text>
<text x="48.3" y="61.9">SDA</text>
<text x="144.8" y="61.9">SCL</text>
<text x="52.1" y="136.8">LRCLK</text>
<text x="138.2" y="134.3">PWR_SW</text>
<text x="142.4" y="136.8">VOL</text>
<text x="52.1" y="139.4">BCLK</text>
<text x="52.1" y="149.5">SCL</text>
<text x="52.1" y="144.4">AUDIO_INT</text>
<text x="52.1" y="147">SDA</text>
<text x="148.6" y="149.5">SCL</text>
<text x="148.6" y="147">SDA</text>
<text x="52.1" y="152.1">AMP_DIN</text>
<text x="52.1" y="154.6">MIC_DOUT</text>
<text x="52.1" y="157.1">~{AMP_SD}</text>
</g>
<g font-size="1.8" fill="#840084">
<text x="72" y="62.7" transform="rotate(-90 72 62.7)">CC1200_VSPI</text>
<text x="165.7" y="62.4" transform="rotate(-90 165.7 62.4)">PSU_I2C+INT</text>
<text x="73" y="149.3" transform="rotate(-90 73 149.3)">AUDIO_I2S0</text>
</g>
<g font-size="1.8" fill="#725600">
<text x="189.2" y="77.7">File:</text>
<text x="194.5" y="77.7">../mcu-modulino-REV-A/mcu-modulino-REV-A.kicad_sch</text>
<text x="21.5" y="83.4" transform="rotate(-90 21.5 83.4)">../rf-modulino-REV-A/rf-transceiver-modulino/rf-transceiver-modulino.kicad_sch</text>
<text x="21.5" y="88.6" transform="rotate(-90 21.5 88.6)">File:</text>
<text x="111.8" y="91.2">File:</text>
<text x="117" y="91.2">power-subsystem.kicad_sch</text>
<text x="112.7" y="170.8" transform="rotate(-90 112.7 170.8)">human-machine-interface.kicad_sch</text>
<text x="21.6" y="178.8">File:</text>
<text x="26.8" y="178.8">audio-subsystem.kicad_sch</text>
<text x="112.7" y="176" transform="rotate(-90 112.7 176)">File:</text>
</g>
<g font-size="1.7" fill="#0f0f0f">
<text x="148.6" y="159.7">TFTCS</text>
<text x="148.6" y="157.1">CARDCS</text>
<text x="148.6" y="164.8">TFTDC</text>
<text x="148.6" y="167.3">MISO</text>
<text x="148.6" y="162.2">TFTRST</text>
<text x="148.6" y="172.4">SCK</text>
<text x="148.6" y="169.8">MOSI</text>
<text x="148.6" y="177.5">LITE</text>
</g>
<g font-size="1.4" fill="#a90000">
<text x="69.6" y="46.8" transform="rotate(-90 69.6 46.8)">Z2</text>
<text x="163.6" y="46.8" transform="rotate(-90 163.6 46.8)">Z2</text>
<text x="64.9" y="49.3">18</text>
<text x="64.9" y="51.8">17</text>
<text x="158.9" y="49.3">18</text>
<text x="158.9" y="51.8">17</text>
<text x="64.9" y="54.4">16</text>
<text x="64.9" y="56.9">15</text>
<text x="64.9" y="59.4">14</text>
<text x="158.9" y="54.4">16</text>
<text x="158.9" y="56.9">15</text>
<text x="158.9" y="59.4">14</text>
<text x="64.9" y="62">13</text>
<text x="64.9" y="64.5">12</text>
<text x="158.9" y="62">13</text>
<text x="158.9" y="64.5">12</text>
<text x="64.9" y="67.1">11</text>
<text x="64.9" y="69.6">10</text>
<text x="158.9" y="67.1">11</text>
<text x="158.9" y="69.6">10</text>
<text x="65.4" y="72.1">9</text>
<text x="65.4" y="74.7">8</text>
<text x="65.4" y="77.2">7</text>
<text x="159.4" y="72.1">9</text>
<text x="159.4" y="74.7">8</text>
<text x="159.4" y="77.2">7</text>
<text x="65.4" y="79.8">6</text>
<text x="65.4" y="82.3">5</text>
<text x="159.4" y="79.8">6</text>
<text x="159.4" y="82.3">5</text>
<text x="65.4" y="84.8">4</text>
<text x="65.4" y="87.4">3</text>
<text x="65.4" y="89.9">2</text>
<text x="159.4" y="84.8">4</text>
<text x="159.4" y="87.4">3</text>
<text x="159.4" y="89.9">2</text>
<text x="65.4" y="92.5">1</text>
<text x="159.4" y="92.5">1</text>
<text x="69.6" y="97.6" transform="rotate(-90 69.6 97.6)">Z1</text>
<text x="163.6" y="97.6" transform="rotate(-90 163.6 97.6)">Z1</text>
<text x="66.2" y="136.9">18</text>
<text x="70.9" y="134.4" transform="rotate(-90 70.9 134.4)">Z2</text>
<text x="158.9" y="136.9">18</text>
<text x="163.6" y="134.4" transform="rotate(-90 163.6 134.4)">Z2</text>
<text x="66.2" y="139.4">17</text>
<text x="66.2" y="142">16</text>
<text x="158.9" y="139.4">17</text>
<text x="158.9" y="142">16</text>
<text x="66.2" y="144.5">15</text>
<text x="66.2" y="147.1">14</text>
<text x="66.2" y="149.6">13</text>
<text x="158.9" y="144.5">15</text>
<text x="158.9" y="147.1">14</text>
<text x="158.9" y="149.6">13</text>
<text x="66.2" y="152.1">12</text>
<text x="66.2" y="154.7">11</text>
<text x="158.9" y="152.1">12</text>
<text x="158.9" y="154.7">11</text>
<text x="66.2" y="157.2">10</text>
<text x="66.7" y="159.8">9</text>
<text x="158.9" y="157.2">10</text>
<text x="159.4" y="159.8">9</text>
<text x="66.7" y="162.3">8</text>
<text x="66.7" y="164.8">7</text>
<text x="66.7" y="167.4">6</text>
<text x="159.4" y="162.3">8</text>
<text x="159.4" y="164.8">7</text>
<text x="159.4" y="167.4">6</text>
<text x="66.7" y="169.9">5</text>
<text x="66.7" y="172.5">4</text>
<text x="159.4" y="169.9">5</text>
<text x="159.4" y="172.5">4</text>
<text x="66.7" y="175">3</text>
<text x="66.7" y="177.5">2</text>
<text x="159.4" y="175">3</text>
<text x="159.4" y="177.5">2</text>
<text x="66.7" y="180.1">1</text>
<text x="70.9" y="185.2" transform="rotate(-90 70.9 185.2)">Z1</text>
<text x="159.4" y="180.1">1</text>
<text x="163.6" y="185.2" transform="rotate(-90 163.6 185.2)">Z1</text>
</g>
</svg>
